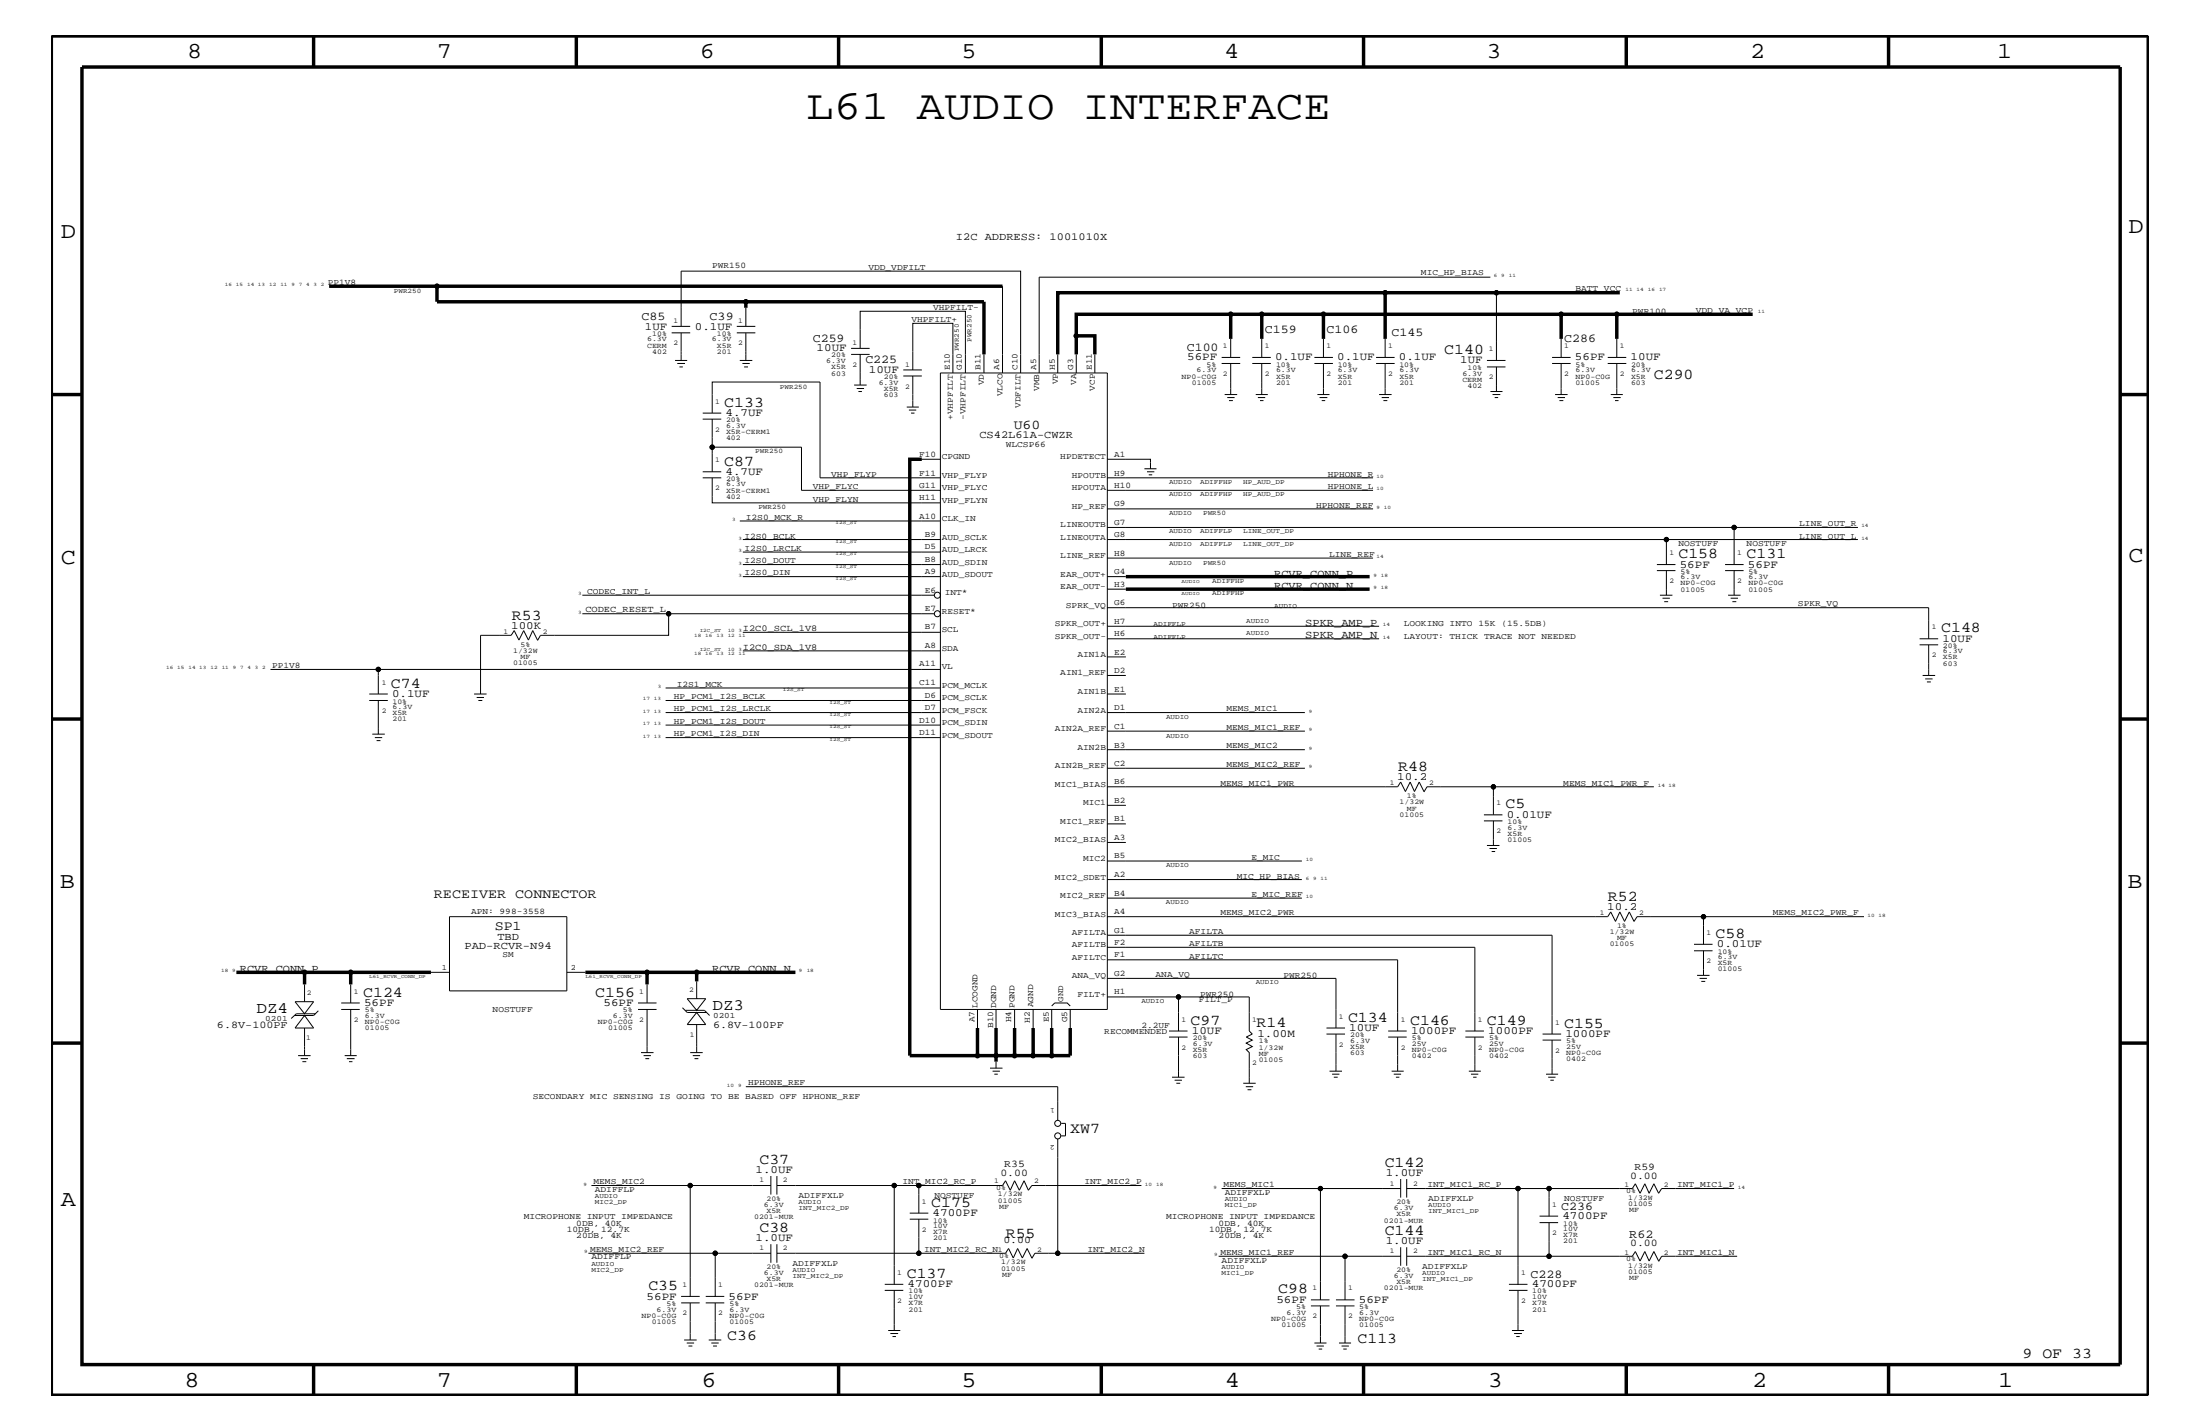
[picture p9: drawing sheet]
<svg xmlns="http://www.w3.org/2000/svg" width="432mm" height="279mm" viewBox="0 0 432 279" stroke-linecap="round" stroke-linejoin="round" font-family="sans-serif">
<g fill="none" stroke="#000" stroke-width=".2">
<path d="M196.8 56.2v17M292.5 54.4h-88.5v18.8M293.7 57.4v13.3M131.8 65.3h3.7M131.8 64h3.7M132.5 70.7h2.4M132.9 71.3h1.6M133.4 72h.6M133.7 64v-10.8h66.6v20M133.7 65.3v5.4M144.6 65.3h3.7M144.6 64h3.7"/>
<path d="M145.2 70.7h2.5M145.7 71.3h1.5M146.1 72h.7M146.4 60.4v3.6M146.4 65.3v5.4M167 69.5h3.7M167 68.4h3.7M167.6 75.6h2.5M168.1 76.2h1.5M168.5 76.8h.7M168.8 68.4v-7.3h20.7v12.1M168.8 69.5v6.1"/>
<path d="M177.3 73.8h3.6M177.3 72.6h3.6M178 79.9h2.3M179.2 72.6v-9.2h7.8v9.8M179.2 73.8v6.1M184.6 73.2h32.7v124.9h-32.7zM193.1 69.5v3.7M207.6 69.5v3.7M211.2 69.5v3.7M214.9 69.5v3.7M239.8 71.3h3.6M239.8 70.1h3.6"/>
<path d="M240.4 77.4h2.4M240.9 78h1.4M241.2 78.6h.8M241.6 66.5v3.6M241.6 71.3v6.1M245.8 71.3h3.6M245.8 70.1h3.6M246.5 77.4h2.3M246.9 78h1.4M247.3 78.6h.7M247.7 66.5v3.6M247.7 71.3v6.1"/>
<path d="M258 71.3h3.6M258 70.1h3.6M258.6 77.4h2.3M259 78h1.5M259.4 78.6h.7M259.8 66.5v3.6M259.8 71.3v6.1M270.1 71.3h3.6M270.1 70.1h3.6M270.7 77.4h2.4M271.2 78h1.4M271.5 78.6h.8"/>
<path d="M271.9 66.5v3.6M271.9 71.3v6.1M291.8 72h3.7M291.8 70.7h3.7M292.5 76.8h2.4M292.9 77.4h1.6M293.4 78h.6M293.7 72v4.8M304.6 71.3h3.7M304.6 70.1h3.7M305.2 77.4h2.5M305.7 78h1.5"/>
<path d="M306.1 78.6h.7M306.4 66.5v3.6M306.4 71.3v6.1M315.6 71.3h3.6M315.6 70.1h3.6M316.1 77.4h2.4M316.7 78h1.4M317 78.6h.7M317.3 66.5v3.6M317.3 71.3v6.1M137.9 93.8h3.7M137.9 92.6h3.7"/>
<path d="M137.9 82.2h3.7M137.9 81.1h3.7M139.8 93.8v4.9h44.8M139.8 81.1v-6.1h21.2v18.8h23.6M139.8 87.7h17.5v8.5h27.3M139.8 82.2v10.4M178.4 80.5h1.4M178.8 81.1h.7M180.9 90.1h3.7M217.3 90.1h8.5v1.9M217.3 96.2h52.2M217.3 93.8h52.2"/>
<path d="M217.3 99.9h52.2M224.6 92h2.4M225.1 92.6h1.5M225.5 93.2h.6M114.3 116.8h69.1M145.2 102.2h39.4M145.8 105.9h38.8M145.8 108.3h38.8M145.8 110.8h38.8M145.8 113.1h38.8M217.3 119.2h161.2v6.1M217.3 105.9h147.4"/>
<path d="M217.3 113.1h3.7M217.3 103.5h147.4M217.3 109.5h52.2M217.3 115.6h3.7M325.2 110.8h3.6M325.2 112h3.6M325.8 116.8h2.5M326.3 117.4h1.4M326.6 118.1h.8M327.1 105.9v4.9M327.1 112v4.8M338.6 110.8h3.6"/>
<path d="M338.6 112h3.6M339.2 116.8h2.4M339.7 117.4h1.4M340 118.1h.8M340.4 103.5v7.3M340.4 112v4.8M53.1 131.3h131.5M72.5 137.4h3.6M72.5 136.2h3.6M74.3 131.3v4.9M74.3 137.4v6.6M93 136.2h2.5"/>
<path d="M93.6 136.8h1.4M93.9 137.4h.8M105.5 125.6l-.9-1.9-.9 1.9-.9-1.9-.9 1.9-1-1.9-.6 1h-6v11.5M114.3 120.4h16.9M130.6 137.4h54M130.6 139.8h54M130.6 135h54M145.8 127.7h38.8M145.8 124.1h38.8M183.4 120.4h-52.2v4.3h-25.1l-.6 1M217.3 132.5h3.7M217.3 139.8h38.8"/>
<path d="M217.3 128.9h3.7M217.3 125.3h53.4M217.3 122.9h53.4M217.3 136.2h3.7M376.8 125.3h3.6M376.8 126.5h3.6M377.4 132.5h2.4M377.9 133.2h1.4M378.2 133.8h.8M378.5 126.5v6M73.1 144h2.4M73.6 144.7h1.4"/>
<path d="M73.9 145.3h.8M130.6 142.3h54M130.6 144.7h54M217.3 147.1h38.8M217.3 143.5h38.8M217.3 150.7h38.8M217.3 154.4h57l.6-1 .9 1.9 1-1.9 .8 1.9 1-1.9 .9 1.9M217.3 158h3.7M279.5 155.4l.6-1h13v5.5M291.3 159.9h3.6M293.1 154.4h31.5M88.2 179.9h23.1v14.5h-23.1z"/>
<path d="M217.3 161.7h3.7M217.3 165.3h3.7M217.3 168.9h38.2M217.3 176.2h38.2M217.3 172.6h38.2M217.3 179.9h98.3l.5-1 1 1.9 .8-1.9 1 1.9 .9-1.9 .9 1.9 .6-.9h44.5M291.3 161.1h3.6M291.8 165.9h2.5M292.4 166.5h1.4M292.8 167.1h.7M293.1 161.1v4.8M334.3 179.9v5.4"/>
<path d="M57.9 196.5h3.7l-1.8 2.4zM59.8 199.2l1.8 2.5h-3.7zM59.8 193.2v3.3M61.9 198.9h-3.7l-1 .9M62.5 198.3l-.9 .9h-3.8M67 198.1h3.6M67 196.8h3.6M68.8 193.2v3.6M68.8 198.1v9M84.6 190.8h3.6M111.3 190.8h3.6M125.2 198.1h3.7"/>
<path d="M125.2 196.8h3.7M127 193.2v3.6M127 198.1v8.4M133.9 197.7l1 1h3.8M134.5 198.2h3.8l1 1M134.9 195.9h3.6l-1.8 2.3zM136.7 198.7l1.8 2.3h-3.6zM136.7 192.6v3.3M191.9 198.1v3.6M195.5 198.1v3.6M199.1 198.1v3.6M202.8 198.1v3.6"/>
<path d="M206.4 197.4l.6-.6h2.5l.6 .6M206.4 198.1v3.6M210.1 198.1v3.6M217.3 195.6h27.9v6.7l.6 .6-1.2 .6 1.2 .6-1.2 .6 1.2 .6-1.2 .6 .6 .6v6M217.3 192h44.9v9.7M217.3 188.3h57v14M217.3 183.5h87.3v19.4M217.3 185.9h72.2v16.4M231.3 195.6v6.7M332.5 186.5h3.6M332.5 185.3h3.6M333.1 191.4h2.4"/>
<path d="M333.6 192h1.4M333.9 192.6h.8M334.3 186.5v4.9M58.5 207.1h2.5M59 207.7h1.5M59.4 208.3h.7M59.8 201.7v5.4M67.6 207.1h2.4M68.1 207.7h1.5M68.5 208.3h.7M125.8 206.5h2.5M126.3 207.1h1.5"/>
<path d="M126.7 207.7h.7M135.5 206.5h2.4M136 207.1h1.4M136.3 207.7h.8M136.7 201v5.5M146.4 213.2h61.2v6.6M194.3 209.6h2.5M194.8 210.2h1.5M195.2 210.8h.6M195.5 208.3v1.3M229.4 203.5h3.7M229.4 202.3h3.7"/>
<path d="M230 211.4h2.5M230.5 211.9h1.5M230.9 212.5h.7M231.3 203.5v7.9M244 212.5h2.5M244.5 213.2h1.5M244.9 213.8h.7M260.4 201.7h3.6M260.4 202.9h3.6M260.9 210.2h2.5M261.5 210.8h1.4M261.8 211.4h.8"/>
<path d="M262.2 202.9v7.3M272.5 203.5h3.6M272.5 202.3h3.6M273.1 210.2h2.4M273.6 210.8h1.4M274 211.4h.7M274.3 203.5v6.7M287.6 203.5h3.7M287.6 202.3h3.7M288.3 210.2h2.4M288.7 210.8h1.5M289.1 211.4h.7"/>
<path d="M289.5 203.5v6.7M302.8 202.9h3.6M302.8 204.1h3.6M303.4 210.8h2.4M303.9 211.4h1.4M304.3 211.9h.7M304.6 204.1v6.7M116.1 232.6h35.2M135.5 232.6v21.8M151.3 230.7v3.7M152.5 232.6h23M152.5 230.7v3.7"/>
<path d="M178.6 239.2h3.6M178.6 238h3.6M180.3 232.6h-4.8v19.4M180.3 239.2v6.7h17.1l.6-.9 .9 1.8 .8-1.8 1 1.8 .9-1.8 .9 1.8M207.6 223.5v22.4h17M208.3 220.4h.8v2.5h-.8M224 232.6h-21.5l-.7 .9-.8-1.8-.9 1.8-1-1.8-.8 1.8-.9-1.8-.6 .9h-16.5v5.4M239.8 233.2h35.1M259.2 233.2v21.8M274.9 231.3v3.7M276.1 233.2h21.8M276.1 231.3v3.7"/>
<path d="M302.2 239.9h3.6M302.2 238.6h3.6M304 233.2h-6.1v18.8M304 239.9v6.6h16.4l.6-.9 .9 1.8 .9-1.8 .9 1.8 .9-1.8 .9 1.8M340.4 233.2h-14.3l-.6 .9-.9-1.8-.9 1.8-.9-1.8-.9 1.8-.9-1.8-.6 .9h-16.4v5.4M115.5 245.9h24.9M133.7 255.6h3.6M133.7 254.4h3.6M135.5 255.6v7.3M138.5 255.6h3.7M138.5 254.4h3.7M140.4 255.6v7.3"/>
<path d="M151.3 245.9h-10.9v8.5M151.3 244.1v3.7M152.5 245.9h27.8M152.5 244.1v3.7M173.7 253.2h3.6M173.7 252h3.6M175.5 253.2v7.9M207.6 245.9h-4.5l-.6 1M239.2 246.5h24.8M257.3 256.2h3.6M257.3 255h3.6M259.2 256.2v7.3"/>
<path d="M262.2 256.2h3.7M262.2 255h3.7M264 256.2v7.3M274.9 246.5h-10.9v8.5M274.9 244.7v3.7M276.1 246.5h27.9M276.1 244.7v3.7M296.2 253.2h3.6M296.2 252h3.6M297.9 253.2v7.9M341 246.5h-14.9l-.6 1M134.3 262.9h2.4"/>
<path d="M134.8 263.5h1.4M135.1 264.1h.8M139.1 262.9h2.5M139.6 263.5h1.5M140 264.1h.7M174.3 261.1h2.4M174.8 261.6h1.5M175.2 262.2h.7M258 263.5h2.4M258.4 264.1h1.4M258.8 264.7h.7M262.8 263.5h2.4"/>
<path d="M263.3 264.1h1.5M263.7 264.7h.6M296.8 261.1h2.3M297.2 261.6h1.5M297.6 262.2h.7"/>
<circle cx="85.8" cy="56.2" r=".42"/>
<circle cx="146.4" cy="59.2" r=".42"/>
<circle cx="271.9" cy="57.4" r=".42"/>
<circle cx="293.7" cy="57.4" r=".42"/>
<circle cx="211.2" cy="65.9" r=".42"/>
<circle cx="241.6" cy="61.7" r=".42"/>
<circle cx="247.6" cy="61.7" r=".42"/>
<circle cx="259.8" cy="61.7" r=".42"/>
<circle cx="306.4" cy="61.7" r=".42"/>
<circle cx="317.3" cy="61.7" r=".42"/>
<circle cx="139.8" cy="87.7" r=".42"/>
<circle cx="184" cy="116.8" r=".59"/>
<circle cx="327.1" cy="105.9" r=".42"/>
<circle cx="340.4" cy="103.5" r=".42"/>
<circle cx="74.3" cy="131.3" r=".42"/>
<circle cx="131.2" cy="120.4" r=".42"/>
<circle cx="184" cy="120.4" r=".59"/>
<circle cx="293.1" cy="154.4" r=".42"/>
<circle cx="334.3" cy="179.9" r=".42"/>
<circle cx="59.8" cy="190.8" r=".42"/>
<circle cx="68.8" cy="190.8" r=".42"/>
<circle cx="127" cy="190.8" r=".42"/>
<circle cx="136.7" cy="190.8" r=".42"/>
<circle cx="231.3" cy="195.6" r=".42"/>
<circle cx="191.9" cy="207.1" r=".42"/>
<circle cx="195.5" cy="207.1" r=".42"/>
<circle cx="199.1" cy="207.1" r=".42"/>
<circle cx="202.8" cy="207.1" r=".42"/>
<circle cx="206.4" cy="207.1" r=".42"/>
<circle cx="135.5" cy="232.6" r=".42"/>
<circle cx="175.5" cy="232.6" r=".42"/>
<circle cx="180.3" cy="232.6" r=".42"/>
<circle cx="207.6" cy="220.4" r=".59"/>
<circle cx="207.6" cy="222.9" r=".59"/>
<circle cx="259.2" cy="233.2" r=".42"/>
<circle cx="297.9" cy="233.2" r=".42"/>
<circle cx="304" cy="233.2" r=".42"/>
<circle cx="140.4" cy="245.9" r=".42"/>
<circle cx="180.3" cy="245.9" r=".42"/>
<circle cx="207.6" cy="245.9" r=".42"/>
<circle cx="264" cy="246.5" r=".42"/>
<circle cx="304" cy="246.5" r=".42"/>
</g>
<g fill="none" stroke="#000" stroke-width=".68" stroke-linecap="butt">
<path d="M10.1 7.1h411.5v266.7h-411.5zM16.1 13.2h400v254.5h-400zM61.6 7.1v6.1M113.1 7.1v6.1M164.6 7.1v6.1M216.2 7.1v6.1M267.6 7.1v6.1M319.2 7.1v6.1M370.7 7.1v6.1M64.6 56.2h21.2v3h60.6M85.8 56.2h111M271.9 57.4h46"/>
<path d="M10.1 77.4h6M146.4 60.4v-1.2h46.7v10.3M211.2 69.5v-3.6h3.7v3.6M241.6 61.7h-30.4v4.2M247.7 61.7h-6.1v4.8M247.7 61.7h12.1M247.7 61.7v4.8M271.9 66.5v-9.1h-64.3v12.1M306.4 61.7h-46.6v4.8M317.3 61.7h-10.9v4.8M317.3 61.7h26.7M317.3 61.7v4.8"/>
<path d="M416.1 77.4h5.5M180.9 90.1h-2.3v117h13.3v-5.4M221 113.1h47.8M221 115.6h47.8M10.1 141.1h6M416.1 141.1h5.5M46.4 190.8h13.4v2.4M59.8 190.8h9M84.6 190.8h-15.8v2.4M114.9 190.8h12.1M136.7 190.8h-9.7v2.4M156.1 190.8h-19.4v1.8"/>
<path d="M10.1 204.7h6M191.9 207.1h3.6v1.2M195.5 201.7v5.4h3.6M199.1 201.7v5.4h3.7M202.8 201.7v5.4h3.6M206.4 201.7v5.4M210.1 201.7v5.4h-3.7M416.1 204.7h5.5M61.6 267.7v6.1M113.1 267.7v6.1M164.6 267.7v6.1M216.2 268v5.8"/>
<path d="M267.6 267.7v6.1M319.2 267.7v6.1M370.7 267.7v6.1"/>
</g>
<g fill="#000">
<circle cx="85.8" cy="56.2" r=".42"/>
<circle cx="146.4" cy="59.2" r=".42"/>
<circle cx="271.9" cy="57.4" r=".42"/>
<circle cx="293.7" cy="57.4" r=".42"/>
<circle cx="211.2" cy="65.9" r=".42"/>
<circle cx="241.6" cy="61.7" r=".42"/>
<circle cx="247.6" cy="61.7" r=".42"/>
<circle cx="259.8" cy="61.7" r=".42"/>
<circle cx="306.4" cy="61.7" r=".42"/>
<circle cx="317.3" cy="61.7" r=".42"/>
<circle cx="139.8" cy="87.7" r=".42"/>
<circle cx="327.1" cy="105.9" r=".42"/>
<circle cx="340.4" cy="103.5" r=".42"/>
<circle cx="74.3" cy="131.3" r=".42"/>
<circle cx="131.2" cy="120.4" r=".42"/>
<circle cx="293.1" cy="154.4" r=".42"/>
<circle cx="334.3" cy="179.9" r=".42"/>
<circle cx="59.8" cy="190.8" r=".42"/>
<circle cx="68.8" cy="190.8" r=".42"/>
<circle cx="127" cy="190.8" r=".42"/>
<circle cx="136.7" cy="190.8" r=".42"/>
<circle cx="231.3" cy="195.6" r=".42"/>
<circle cx="191.9" cy="207.1" r=".42"/>
<circle cx="195.5" cy="207.1" r=".42"/>
<circle cx="199.1" cy="207.1" r=".42"/>
<circle cx="202.8" cy="207.1" r=".42"/>
<circle cx="206.4" cy="207.1" r=".42"/>
<circle cx="135.5" cy="232.6" r=".42"/>
<circle cx="175.5" cy="232.6" r=".42"/>
<circle cx="180.3" cy="232.6" r=".42"/>
<circle cx="259.2" cy="233.2" r=".42"/>
<circle cx="297.9" cy="233.2" r=".42"/>
<circle cx="304" cy="233.2" r=".42"/>
<circle cx="140.4" cy="245.9" r=".42"/>
<circle cx="180.3" cy="245.9" r=".42"/>
<circle cx="207.6" cy="245.9" r=".42"/>
<circle cx="264" cy="246.5" r=".42"/>
<circle cx="304" cy="246.5" r=".42"/>
</g>
<text font-size="8.2" x="158.2" y="23.4">L61 AUDIO INTERFACE</text>
<g font-size="4.5">
<text x="36.7" y="11.5">8</text>
<text x="85.8" y="11.5">7</text>
<text x="137.3" y="11.5">6</text>
<text x="188.7" y="11.5">5</text>
<text x="240.3" y="11.5">4</text>
<text x="291.8" y="11.5">3</text>
<text x="343.5" y="11.5">2</text>
<text x="392" y="11.5">1</text>
<text x="11.9" y="46.8">D</text>
<text x="417.7" y="45.7">D</text>
<text x="11.9" y="110.6">C</text>
<text x="417.7" y="110.3">C</text>
<text x="11.8" y="174.3">B</text>
<text x="417.6" y="174.2">B</text>
<text x="11.9" y="236.7">A</text>
<text x="36.2" y="272.1">8</text>
<text x="85.8" y="272.1">7</text>
<text x="137.7" y="272.1">6</text>
<text x="188.7" y="272.1">5</text>
<text x="240.4" y="272.1">4</text>
<text x="292" y="272.1">3</text>
<text x="343.9" y="272.1">2</text>
<text x="392.2" y="272.1">1</text>
</g>
<g font-size="3.1">
<text x="50.4" y="198.7">DZ4</text>
<text x="139.9" y="198.1">DZ3</text>
</g>
<g font-size="3">
<text x="283.5" y="69.5">C140</text>
<text x="324.6" y="74.4">C290</text>
<text x="142.2" y="79.9">C133</text>
<text x="142.2" y="91.4">C87</text>
<text x="329.4" y="109.5">C158</text>
<text x="342.8" y="109.5">C131</text>
<text x="100.5" y="121.7">R53</text>
<text x="381" y="124.1">C148</text>
<text x="76.7" y="135">C74</text>
<text x="274.4" y="151.3">R48</text>
<text x="295.5" y="158.6">C5</text>
<text x="315.6" y="176.8">R52</text>
<text x="336.7" y="184.1">C58</text>
<text x="71.3" y="195.6">C124</text>
<text x="116.8" y="195.6">C156</text>
<text x="233.7" y="201">C97</text>
<text x="246.6" y="201.5">R14</text>
<text x="264.6" y="200.4">C134</text>
<text x="276.8" y="201">C146</text>
<text x="291.8" y="201">C149</text>
<text x="307" y="201.7">C155</text>
<text x="210.1" y="222.4">XW7</text>
<text x="149.1" y="228.4">C37</text>
<text x="271.8" y="229">C142</text>
<text x="182.8" y="236.8">C175</text>
<text x="149.1" y="241.7">C38</text>
<text x="197.4" y="242.9">R55</text>
<text x="271.8" y="242.3">C144</text>
<text x="178" y="250.7">C137</text>
<text x="127.3" y="253.2">C35</text>
<text x="250.9" y="253.8">C98</text>
<text x="142.7" y="262.9">C36</text>
<text x="266.4" y="263.5">C113</text>
<text x="396.9" y="266.5">9 OF 33</text>
</g>
<g font-size="2.6">
<text x="199" y="84.1">U60</text>
<text x="85.2" y="176.2">RECEIVER CONNECTOR</text>
<text x="97.1" y="182.5">SP1</text>
</g>
<g font-size="2.4">
<text x="125.9" y="62.9">C85</text>
<text x="139.3" y="62.9">C39</text>
<text x="248.2" y="65.3">C159</text>
<text x="260.4" y="65.3">C106</text>
<text x="273.1" y="65.9">C145</text>
<text x="159.5" y="67.1">C259</text>
<text x="169.8" y="71.3">C225</text>
<text x="232.9" y="68.9">C100</text>
<text x="307" y="67.1">C286</text>
<text x="306.4" y="237.4">C236</text>
<text x="319.8" y="242.9">R62</text>
<text x="300.4" y="250.7">C228</text>
</g>
<g font-size="2.2">
<text x="126.6" y="64.7">1UF</text>
<text x="136.4" y="64.7">0.1UF</text>
<text x="160.3" y="68.9">10UF</text>
<text x="233" y="70.7">56PF</text>
<text x="250.3" y="70.7">0.1UF</text>
<text x="262.5" y="70.7">0.1UF</text>
<text x="274.6" y="70.7">0.1UF</text>
<text x="286.6" y="71.3">1UF</text>
<text x="309.1" y="70.7">56PF</text>
<text x="320" y="70.7">10UF</text>
<text x="170.5" y="73.2">10UF</text>
<text x="142.4" y="81.6">4.7UF</text>
<text x="142.4" y="93.2">4.7UF</text>
<text x="329.7" y="111.4">56PF</text>
<text x="343.1" y="111.4">56PF</text>
<text x="100.3" y="123.4">100K</text>
<text x="381.3" y="125.9">10UF</text>
<text x="77" y="136.8">0.1UF</text>
<text x="274.2" y="153">10.2</text>
<text x="295.7" y="160.5">0.01UF</text>
<text x="315.5" y="178.5">10.2</text>
<text x="337" y="185.9">0.01UF</text>
<text x="71.5" y="197.4">56PF</text>
<text x="118.4" y="197.4">56PF</text>
<text x="233.9" y="202.9">10UF</text>
<text x="246.8" y="203.4">1.00M</text>
<text x="264.8" y="202.3">10UF</text>
<text x="276.9" y="202.9">1000PF</text>
<text x="292.1" y="202.9">1000PF</text>
<text x="307.3" y="203.5">1000PF</text>
<text x="148.3" y="230.2">1.0UF</text>
<text x="272" y="230.7">1.0UF</text>
<text x="183" y="238.6">4700PF</text>
<text x="306.7" y="239.2">4700PF</text>
<text x="148.3" y="243.5">1.0UF</text>
<text x="272" y="244.1">1.0UF</text>
<text x="126.9" y="255">56PF</text>
<text x="143" y="255">56PF</text>
<text x="178.1" y="252.6">4700PF</text>
<text x="250.5" y="255.6">56PF</text>
<text x="266.7" y="255.6">56PF</text>
<text x="300.7" y="252.6">4700PF</text>
</g>
<g font-size="2.1">
<text x="187.6" y="47.1">I2C ADDRESS: 1001010X</text>
<text x="192.2" y="85.9">CS42L61A-CWZR</text>
<text x="250.1" y="113.1">RCVR_CONN_P</text>
<text x="250.1" y="115.5">RCVR_CONN_N</text>
<text x="256.2" y="122.8">SPKR_AMP_P</text>
<text x="256.2" y="125.3">SPKR_AMP_N</text>
<text x="97.6" y="184.4">TBD</text>
<text x="47.1" y="190.7">RCVR_CONN_P</text>
<text x="91.1" y="186.3">PAD-RCVR-N94</text>
<text x="139.8" y="190.7">RCVR_CONN_N</text>
</g>
<g font-size="2">
<text x="42.6" y="201.8">6.8V-100PF</text>
<text x="140" y="201.8">6.8V-100PF</text>
<text x="196.3" y="230.7">0.00</text>
<text x="197.1" y="229">R35</text>
<text x="320" y="231.3">0.00</text>
<text x="320.8" y="229.6">R59</text>
<text x="196.9" y="244">0.00</text>
<text x="320" y="244.5">0.00</text>
</g>
<g font-size="1.8">
<text x="114.9" y="120.2">CODEC_RESET_L</text>
<text x="145.8" y="123.8">I2C0_SCL_1V8</text>
<text x="145.8" y="127.5">I2C0_SDA_1V8</text>
</g>
<g font-size="1.7">
<text x="139.8" y="52.5">PWR150</text>
<text x="170.4" y="52.9">VDD_VDFILT</text>
<text x="278.9" y="54">MIC_HP_BIAS</text>
<text x="64.3" y="56">PP1V8</text>
<text x="309.2" y="57.2">BATT_VCC</text>
<text x="178.9" y="63.2">VHPFILT+</text>
<text x="183.1" y="60.8">VHPFILT-</text>
<text x="320.4" y="61.7">PWR100</text>
<text x="332.8" y="61.4">VDD_VA_VCP</text>
<text x="186.4" y="72.6" transform="rotate(-90 186.4 72.6)">E10</text>
<text x="188.8" y="72.6" transform="rotate(-90 188.8 72.6)">G10</text>
<text x="192.4" y="72.6" transform="rotate(-90 192.4 72.6)">B11</text>
<text x="193.1" y="75.6" transform="rotate(-90 193.1 75.6)">VD</text>
<text x="196.1" y="72.6" transform="rotate(-90 196.1 72.6)">A6</text>
<text x="196.8" y="77.8" transform="rotate(-90 196.8 77.8)">VLCO</text>
<text x="199.7" y="72.6" transform="rotate(-90 199.7 72.6)">C10</text>
<text x="203.4" y="72.6" transform="rotate(-90 203.4 72.6)">A5</text>
<text x="204" y="76.7" transform="rotate(-90 204 76.7)">VMB</text>
<text x="207" y="72.6" transform="rotate(-90 207 72.6)">H5</text>
<text x="207.6" y="75.4" transform="rotate(-90 207.6 75.4)">VP</text>
<text x="210.7" y="72.6" transform="rotate(-90 210.7 72.6)">G3</text>
<text x="211.2" y="75.6" transform="rotate(-90 211.2 75.6)">VA</text>
<text x="214.3" y="72.6" transform="rotate(-90 214.3 72.6)">E11</text>
<text x="214.9" y="76.7" transform="rotate(-90 214.9 76.7)">VCP</text>
<text x="187" y="82.4" transform="rotate(-90 187 82.4)">+VHPFILT</text>
<text x="189.5" y="82.4" transform="rotate(-90 189.5 82.4)">-VHPFILT</text>
<text x="200.3" y="80" transform="rotate(-90 200.3 80)">VDFILT</text>
<text x="180.4" y="89.7">F10</text>
<text x="197.4" y="87.7">WLCSP66</text>
<text x="218.7" y="89.7">A1</text>
<text x="159.5" y="96">VHP_FLYC</text>
<text x="163.2" y="93.5">VHP_FLYP</text>
<text x="180.4" y="95.7">G11</text>
<text x="180.4" y="93.3">F11</text>
<text x="184.8" y="93.8">VHP_FLYP</text>
<text x="184.8" y="90.1">CPGND</text>
<text x="208.1" y="90.1">HPDETECT</text>
<text x="210.4" y="93.8">HPOUTB</text>
<text x="218.7" y="95.7">H10</text>
<text x="218.7" y="93.3">H9</text>
<text x="260.6" y="96">HPHONE_L</text>
<text x="260.6" y="93.5">HPHONE_R</text>
<text x="159.5" y="98.4">VHP_FLYN</text>
<text x="180.4" y="101.8">A10</text>
<text x="180.4" y="98.2">H11</text>
<text x="184.8" y="98.7">VHP_FLYN</text>
<text x="184.8" y="96.2">VHP_FLYC</text>
<text x="210.4" y="96.2">HPOUTA</text>
<text x="210.4" y="99.9">HP_REF</text>
<text x="218.7" y="99.3">G9</text>
<text x="258.3" y="99.6">HPHONE_REF</text>
<text x="146.1" y="105.7">I2S0_BCLK</text>
<text x="146.4" y="102.1">I2S0_MCK_R</text>
<text x="181.5" y="107.8">D5</text>
<text x="181.5" y="105.4">B9</text>
<text x="184.8" y="105.9">AUD_SCLK</text>
<text x="184.8" y="102.2">CLK_IN</text>
<text x="208.1" y="103.5">LINEOUTB</text>
<text x="208.1" y="105.9">LINEOUTA</text>
<text x="218.7" y="105.4">G8</text>
<text x="218.7" y="103">G7</text>
<text x="329.4" y="107.1">NOSTUFF</text>
<text x="342.8" y="107.1">NOSTUFF</text>
<text x="353.1" y="103.2">LINE_OUT_R</text>
<text x="353.1" y="105.7">LINE_OUT_L</text>
<text x="146.1" y="112.9">I2S0_DIN</text>
<text x="146.1" y="108.1">I2S0_LRCLK</text>
<text x="146.1" y="110.5">I2S0_DOUT</text>
<text x="181.5" y="110.3">B8</text>
<text x="181.5" y="112.7">A9</text>
<text x="184.8" y="108.3">AUD_LRCK</text>
<text x="184.8" y="110.8">AUD_SDIN</text>
<text x="184.8" y="113.1">AUD_SDOUT</text>
<text x="208.1" y="109.5">LINE_REF</text>
<text x="208.1" y="113.1">EAR_OUT+</text>
<text x="218.7" y="112.7">G4</text>
<text x="218.7" y="109.1">H8</text>
<text x="260.9" y="109.3">LINE_REF</text>
<text x="115.2" y="116.5">CODEC_INT_L</text>
<text x="181.5" y="116.4">E6</text>
<text x="181.5" y="119.8">E7</text>
<text x="185.4" y="116.8">INT*</text>
<text x="208.1" y="115.6">EAR_OUT-</text>
<text x="209.2" y="119.2">SPRK_VQ</text>
<text x="218.7" y="115.1">H3</text>
<text x="218.7" y="118.7">G6</text>
<text x="230" y="119.2">PWR250</text>
<text x="352.9" y="119">SPKR_VQ</text>
<text x="181.5" y="123.5">B7</text>
<text x="184.8" y="120.4">RESET*</text>
<text x="184.8" y="124.1">SCL</text>
<text x="207" y="122.9">SPKR_OUT+</text>
<text x="207" y="125.3">SPKR_OUT-</text>
<text x="218.7" y="124.8">H6</text>
<text x="218.7" y="122.4">H7</text>
<text x="275.5" y="125.3">LAYOUT: THICK TRACE NOT NEEDED</text>
<text x="275.5" y="122.9">LOOKING INTO 15K (15.5DB)</text>
<text x="53.4" y="131.1">PP1V8</text>
<text x="180.4" y="130.8">A11</text>
<text x="181.5" y="127.1">A8</text>
<text x="184.8" y="127.7">SDA</text>
<text x="184.8" y="131.3">VL</text>
<text x="211.5" y="128.9">AIN1A</text>
<text x="218.7" y="128.5">E2</text>
<text x="132.2" y="137.2">HP_PCM1_I2S_BCLK</text>
<text x="132.8" y="134.7">I2S1_MCK</text>
<text x="180.4" y="134.5">C11</text>
<text x="181.5" y="136.9">D6</text>
<text x="184.8" y="135">PCM_MCLK</text>
<text x="184.8" y="137.4">PCM_SCLK</text>
<text x="208.1" y="132.5">AIN1_REF</text>
<text x="211.5" y="136.2">AIN1B</text>
<text x="218.7" y="132.1">D2</text>
<text x="218.7" y="135.7">E1</text>
<text x="132.2" y="142">HP_PCM1_I2S_DOUT</text>
<text x="132.2" y="139.6">HP_PCM1_I2S_LRCLK</text>
<text x="180.4" y="141.8">D10</text>
<text x="181.5" y="139.4">D7</text>
<text x="184.8" y="142.3">PCM_SDIN</text>
<text x="184.8" y="139.8">PCM_FSCK</text>
<text x="207" y="143.5">AIN2A_REF</text>
<text x="211.5" y="139.8">AIN2A</text>
<text x="218.7" y="139.4">D1</text>
<text x="218.7" y="143">C1</text>
<text x="240.7" y="139.6">MEMS_MIC1</text>
<text x="240.7" y="143.2">MEMS_MIC1_REF</text>
<text x="132.2" y="144.5">HP_PCM1_I2S_DIN</text>
<text x="180.4" y="144.2">D11</text>
<text x="184.8" y="144.7">PCM_SDOUT</text>
<text x="211.5" y="147.1">AIN2B</text>
<text x="218.7" y="146.7">B3</text>
<text x="240.7" y="146.8">MEMS_MIC2</text>
<text x="207" y="150.7">AIN2B_REF</text>
<text x="207" y="154.4">MIC1_BIAS</text>
<text x="218.7" y="150.2">C2</text>
<text x="218.7" y="153.9">B6</text>
<text x="239.5" y="154.1">MEMS_MIC1_PWR</text>
<text x="240.7" y="150.5">MEMS_MIC2_REF</text>
<text x="306.8" y="154.1">MEMS_MIC1_PWR_F</text>
<text x="208.1" y="161.7">MIC1_REF</text>
<text x="212.6" y="158">MIC1</text>
<text x="218.7" y="157.5">B2</text>
<text x="218.7" y="161.1">B1</text>
<text x="207" y="165.3">MIC2_BIAS</text>
<text x="218.7" y="164.8">A3</text>
<text x="207" y="172.6">MIC2_SDET</text>
<text x="212.6" y="168.9">MIC2</text>
<text x="218.7" y="168.4">B5</text>
<text x="218.7" y="172.1">A2</text>
<text x="242.7" y="172.4">MIC_HP_BIAS</text>
<text x="245.6" y="168.7">E_MIC</text>
<text x="92.5" y="179.3">APN: 998-3558</text>
<text x="207" y="179.9">MIC3_BIAS</text>
<text x="208.1" y="176.2">MIC2_REF</text>
<text x="218.7" y="175.7">B4</text>
<text x="218.7" y="179.4">A4</text>
<text x="239.5" y="179.6">MEMS_MIC2_PWR</text>
<text x="245.6" y="176">E_MIC_REF</text>
<text x="348" y="179.6">MEMS_MIC2_PWR_F</text>
<text x="210.4" y="183.5">AFILTA</text>
<text x="210.4" y="185.9">AFILTB</text>
<text x="218.7" y="183">G1</text>
<text x="218.7" y="185.4">F2</text>
<text x="233.4" y="183.2">AFILTA</text>
<text x="233.4" y="185.7">AFILTB</text>
<text x="98.6" y="187.8">SM</text>
<text x="210.4" y="188.3">AFILTC</text>
<text x="210.4" y="192">ANA_VQ</text>
<text x="218.7" y="187.8">F1</text>
<text x="218.7" y="191.5">G2</text>
<text x="226.8" y="191.7">ANA_VQ</text>
<text x="233.4" y="188.1">AFILTC</text>
<text x="251.9" y="192">PWR250</text>
<text x="191.9" y="197.8" transform="rotate(-90 191.9 197.8)">LCOGND</text>
<text x="195.5" y="197.8" transform="rotate(-90 195.5 197.8)">DGND</text>
<text x="199.1" y="197.8" transform="rotate(-90 199.1 197.8)">PGND</text>
<text x="202.8" y="197.6" transform="rotate(-90 202.8 197.6)">AGND</text>
<text x="211.5" y="195.6">FILT+</text>
<text x="218.7" y="195.1">H1</text>
<text x="235.3" y="196.5">FILT_P</text>
<text x="235.5" y="195.6">PWR250</text>
<text x="96.7" y="198.7">NOSTUFF</text>
<text x="191.3" y="200.6" transform="rotate(-90 191.3 200.6)">A7</text>
<text x="194.9" y="201.7" transform="rotate(-90 194.9 201.7)">B10</text>
<text x="198.5" y="200.6" transform="rotate(-90 198.5 200.6)">H4</text>
<text x="202.1" y="200.7" transform="rotate(-90 202.1 200.7)">H2</text>
<text x="205.8" y="200.6" transform="rotate(-90 205.8 200.6)">E5</text>
<text x="209.5" y="200.6" transform="rotate(-90 209.5 200.6)">G5</text>
<text x="216.7" y="202.9">RECOMMENDED</text>
<text x="224" y="201.7">2.2UF</text>
<text x="104.6" y="215.6">SECONDARY MIC SENSING IS GOING TO BE BASED OFF HPHONE_REF</text>
<text x="146.8" y="213">HPHONE_REF</text>
<text x="116.5" y="232.4">MEMS_MIC2</text>
<text x="116.8" y="233.8">ADIFFLP</text>
<text x="177.1" y="232.4">INT_MIC2_RC_P</text>
<text x="212.9" y="232.4">INT_MIC2_P</text>
<text x="240.1" y="232.9">MEMS_MIC1</text>
<text x="280.2" y="232.9">INT_MIC1_RC_P</text>
<text x="329.2" y="232.9">INT_MIC1_P</text>
<text x="102.8" y="239.2">MICROPHONE INPUT IMPEDANCE</text>
<text x="156.7" y="235">ADIFFXLP</text>
<text x="183.4" y="235">NOSTUFF</text>
<text x="228.9" y="239.2">MICROPHONE INPUT IMPEDANCE</text>
<text x="240.4" y="234.4">ADIFFXLP</text>
<text x="280.3" y="235.6">ADIFFXLP</text>
<text x="307" y="235.6">NOSTUFF</text>
<text x="111.3" y="241.7">10DB, 12.7K</text>
<text x="113.1" y="242.9">20DB, 4K</text>
<text x="113.1" y="240.5">0DB, 40K</text>
<text x="115.8" y="245.6">MEMS_MIC2_REF</text>
<text x="181.4" y="245.6">INT_MIC2_RC_N</text>
<text x="213.4" y="245.6">INT_MIC2_N</text>
<text x="237.3" y="241.7">10DB, 12.7K</text>
<text x="239.2" y="240.5">0DB, 40K</text>
<text x="239.2" y="242.9">20DB, 4K</text>
<text x="116.1" y="247.1">ADIFFLP</text>
<text x="155.5" y="248.4">ADIFFXLP</text>
<text x="239.5" y="246.2">MEMS_MIC1_REF</text>
<text x="239.8" y="247.8">ADIFFXLP</text>
<text x="279.1" y="248.9">ADIFFXLP</text>
<text x="280.2" y="246.2">INT_MIC1_RC_N</text>
<text x="329.2" y="246.2">INT_MIC1_N</text>
</g>
<g font-size="1.6">
<text x="86.7" y="190.3">1</text>
<text x="112" y="190.3">2</text>
<text x="208.7" y="196.5" transform="rotate(-90 208.7 196.5)">GND</text>
<text x="52.1" y="200.3">0201</text>
<text x="140" y="199.8">0201</text>
</g>
<g font-size="1.4">
<text x="77.3" y="57.4">PWR250</text>
<text x="128" y="65.9">10%</text>
<text x="132.2" y="63.4">1</text>
<text x="140.7" y="65.9">10%</text>
<text x="144.9" y="63.4">1</text>
<text x="127" y="67">6.3V</text>
<text x="127" y="68.2">CERM</text>
<text x="128" y="69.4">402</text>
<text x="132.2" y="67.7">2</text>
<text x="139.7" y="67">6.3V</text>
<text x="140.7" y="69.4">201</text>
<text x="140.7" y="68.2">X5R</text>
<text x="144.9" y="67.7">2</text>
<text x="162.1" y="71.2">6.3V</text>
<text x="163.2" y="70.1">20%</text>
<text x="167.3" y="67.7">1</text>
<text x="167.3" y="72">2</text>
<text x="177.6" y="72">1</text>
<text x="188.2" y="68.9" transform="rotate(-90 188.2 68.9)">PWR250</text>
<text x="190.7" y="67.1" transform="rotate(-90 190.7 67.1)">PWR250</text>
<text x="236.8" y="72">5%</text>
<text x="240" y="68.4">1</text>
<text x="248.2" y="68.4">1</text>
<text x="250.4" y="72">10%</text>
<text x="260.3" y="68.4">1</text>
<text x="262.6" y="72">10%</text>
<text x="272.5" y="68.4">1</text>
<text x="274.7" y="72">10%</text>
<text x="292.2" y="68.9">1</text>
<text x="307" y="68.4">1</text>
<text x="309.2" y="72">5%</text>
<text x="317.9" y="68.4">1</text>
<text x="320.1" y="72">20%</text>
<text x="153.1" y="76.2">PWR250</text>
<text x="163.2" y="72.4">X5R</text>
<text x="163.2" y="73.7">603</text>
<text x="172.5" y="75.5">6.3V</text>
<text x="173.5" y="74.4">20%</text>
<text x="173.5" y="77.9">603</text>
<text x="173.5" y="76.7">X5R</text>
<text x="177.6" y="76.2">2</text>
<text x="231.9" y="74.3">NP0-C0G</text>
<text x="233.9" y="75.5">01005</text>
<text x="234.9" y="73">6.3V</text>
<text x="240" y="73.8">2</text>
<text x="248.2" y="73.8">2</text>
<text x="250.4" y="75.5">201</text>
<text x="250.4" y="74.3">X5R</text>
<text x="250.4" y="73">6.3V</text>
<text x="260.3" y="73.8">2</text>
<text x="262.6" y="73">6.3V</text>
<text x="262.6" y="74.3">X5R</text>
<text x="262.6" y="75.5">201</text>
<text x="272.5" y="73.8">2</text>
<text x="274.7" y="74.3">X5R</text>
<text x="274.7" y="75.5">201</text>
<text x="274.7" y="73">6.3V</text>
<text x="287" y="74.9">CERM</text>
<text x="287" y="73.7">6.3V</text>
<text x="288" y="76.1">402</text>
<text x="288" y="72.6">10%</text>
<text x="292.2" y="74.4">2</text>
<text x="307" y="73.8">2</text>
<text x="309.2" y="74.3">NP0-C0G</text>
<text x="309.2" y="75.5">01005</text>
<text x="309.2" y="73">6.3V</text>
<text x="317.9" y="73.8">2</text>
<text x="320.1" y="74.3">X5R</text>
<text x="320.1" y="75.5">603</text>
<text x="320.1" y="73">6.3V</text>
<text x="140.4" y="79.2">1</text>
<text x="142.5" y="82.8">20%</text>
<text x="142.5" y="83.9">6.3V</text>
<text x="140.4" y="84.7">2</text>
<text x="142.5" y="86.4">402</text>
<text x="142.5" y="85.2">X5R-CERM1</text>
<text x="148.3" y="88.9">PWR250</text>
<text x="140.4" y="90.7">1</text>
<text x="142.5" y="94.3">20%</text>
<text x="142.5" y="95.4">6.3V</text>
<text x="229.4" y="95">AUDIO</text>
<text x="235.5" y="95">ADIFFHP</text>
<text x="244" y="95">HP_AUD_DP</text>
<text x="140.4" y="96.2">2</text>
<text x="142.5" y="97.9">402</text>
<text x="142.5" y="96.7">X5R-CERM1</text>
<text x="148.8" y="99.9">PWR250</text>
<text x="229.4" y="97.4">AUDIO</text>
<text x="229.4" y="101">AUDIO</text>
<text x="235.5" y="97.4">ADIFFHP</text>
<text x="236.1" y="101">PWR50</text>
<text x="244" y="97.4">HP_AUD_DP</text>
<text x="229.4" y="104.7">AUDIO</text>
<text x="229.4" y="107.1">AUDIO</text>
<text x="235.5" y="104.7">ADIFFLP</text>
<text x="235.5" y="107.1">ADIFFLP</text>
<text x="244" y="104.7">LINE_OUT_DP</text>
<text x="244" y="107.1">LINE_OUT_DP</text>
<text x="229.4" y="110.8">AUDIO</text>
<text x="236.1" y="110.8">PWR50</text>
<text x="327.7" y="108.9">1</text>
<text x="329.9" y="112.6">5%</text>
<text x="329.9" y="113.7">6.3V</text>
<text x="341" y="108.9">1</text>
<text x="343.2" y="113.7">6.3V</text>
<text x="343.2" y="112.6">5%</text>
<text x="237.9" y="114.4">ADIFFHP</text>
<text x="237.9" y="116.8">ADIFFHP</text>
<text x="250.1" y="119.2">AUDIO</text>
<text x="327.7" y="114.4">2</text>
<text x="329.9" y="114.8">NP0-C0G</text>
<text x="329.9" y="116.1">01005</text>
<text x="341" y="114.4">2</text>
<text x="343.2" y="116.1">01005</text>
<text x="343.2" y="114.8">NP0-C0G</text>
<text x="98.8" y="124.3">1</text>
<text x="106.5" y="124.3">2</text>
<text x="226.4" y="122.9">ADIFFLP</text>
<text x="226.4" y="125.3">ADIFFLP</text>
<text x="244.6" y="124.7">AUDIO</text>
<text x="244.6" y="122.3">AUDIO</text>
<text x="379.1" y="123.5">1</text>
<text x="100.7" y="130.5">01005</text>
<text x="100.7" y="128">1/32W</text>
<text x="102.2" y="126.9">5%</text>
<text x="102.2" y="129.3">MF</text>
<text x="379.1" y="128.9">2</text>
<text x="381.3" y="127.1">20%</text>
<text x="381.3" y="129.4">X5R</text>
<text x="381.3" y="130.7">603</text>
<text x="381.3" y="128.2">6.3V</text>
<text x="74.9" y="134.4">1</text>
<text x="74.9" y="139.8">2</text>
<text x="77" y="141.5">201</text>
<text x="77" y="140.3">X5R</text>
<text x="77" y="138">10%</text>
<text x="77" y="139.1">6.3V</text>
<text x="228.9" y="141.1">AUDIO</text>
<text x="228.9" y="144.7">AUDIO</text>
<text x="272.8" y="154">1</text>
<text x="280.5" y="154">2</text>
<text x="274.7" y="157.8">1/32W</text>
<text x="274.7" y="160.2">01005</text>
<text x="276.1" y="156.6">1%</text>
<text x="276.1" y="159">MF</text>
<text x="293.7" y="158">1</text>
<text x="295.9" y="161.7">10%</text>
<text x="293.7" y="163.5">2</text>
<text x="295.9" y="165.2">01005</text>
<text x="295.9" y="163.9">X5R</text>
<text x="295.9" y="162.8">6.3V</text>
<text x="228.9" y="170.1">AUDIO</text>
<text x="228.9" y="177.4">AUDIO</text>
<text x="314" y="179.5">1</text>
<text x="321.7" y="179.5">2</text>
<text x="315.9" y="183.2">1/32W</text>
<text x="315.9" y="185.7">01005</text>
<text x="317.4" y="184.4">MF</text>
<text x="317.4" y="182.1">1%</text>
<text x="334.9" y="183.5">1</text>
<text x="334.9" y="188.9">2</text>
<text x="337.1" y="190.6">01005</text>
<text x="337.1" y="189.4">X5R</text>
<text x="337.1" y="187.1">10%</text>
<text x="337.1" y="188.2">6.3V</text>
<text x="60.2" y="195.3">2</text>
<text x="69.4" y="195">1</text>
<text x="125.5" y="195">1</text>
<text x="135.3" y="194.7">2</text>
<text x="224" y="196.8">AUDIO</text>
<text x="246.5" y="193.2">AUDIO</text>
<text x="69.4" y="200.4">2</text>
<text x="71.6" y="198.7">5%</text>
<text x="71.6" y="199.8">6.3V</text>
<text x="71.6" y="202.1">01005</text>
<text x="71.6" y="200.9">NP0-C0G</text>
<text x="117.3" y="200.9">NP0-C0G</text>
<text x="119.4" y="202.1">01005</text>
<text x="120.3" y="199.8">6.3V</text>
<text x="122.3" y="198.7">5%</text>
<text x="125.5" y="200.4">2</text>
<text x="135.4" y="203.5">1</text>
<text x="231.9" y="200.4">1</text>
<text x="245.8" y="200.4">1</text>
<text x="262.8" y="199.8">1</text>
<text x="265" y="203.5">20%</text>
<text x="274.9" y="200.4">1</text>
<text x="290.1" y="200.4">1</text>
<text x="305.2" y="201">1</text>
<text x="60.1" y="204.1">1</text>
<text x="231.9" y="205.9">2</text>
<text x="234.1" y="206.4">X5R</text>
<text x="234.1" y="204.1">20%</text>
<text x="234.1" y="205.2">6.3V</text>
<text x="234.1" y="207.6">603</text>
<text x="245.8" y="208.9">2</text>
<text x="247.1" y="207.1">MF</text>
<text x="247.1" y="204.7">1%</text>
<text x="247.1" y="208.3">01005</text>
<text x="247.1" y="205.9">1/32W</text>
<text x="262.8" y="205.3">2</text>
<text x="265" y="207">603</text>
<text x="265" y="204.6">6.3V</text>
<text x="265" y="205.8">X5R</text>
<text x="274.9" y="205.9">2</text>
<text x="277.1" y="206.4">NP0-C0G</text>
<text x="277.1" y="205.2">25V</text>
<text x="277.1" y="204.1">5%</text>
<text x="277.1" y="207.6">0402</text>
<text x="290.1" y="205.9">2</text>
<text x="292.3" y="205.2">25V</text>
<text x="292.3" y="206.4">NP0-C0G</text>
<text x="292.3" y="204.1">5%</text>
<text x="292.3" y="207.6">0402</text>
<text x="305.2" y="206.5">2</text>
<text x="307.4" y="207">NP0-C0G</text>
<text x="307.4" y="204.7">5%</text>
<text x="307.4" y="208.2">0402</text>
<text x="307.4" y="205.8">25V</text>
<text x="207" y="217.5" transform="rotate(-180 207 217.5)">1</text>
<text x="207" y="224.7" transform="rotate(-180 207 224.7)">2</text>
<text x="149.1" y="232">1</text>
<text x="153.7" y="232">2</text>
<text x="195.2" y="232.2">1</text>
<text x="195.5" y="233.5">0%</text>
<text x="202.9" y="232.2">2</text>
<text x="272.8" y="232.6">1</text>
<text x="277.4" y="232.6">2</text>
<text x="318.9" y="232.9">1</text>
<text x="326.6" y="232.9">2</text>
<text x="116.8" y="236.2">MIC2_DP</text>
<text x="116.8" y="235">AUDIO</text>
<text x="148" y="239.2">0201-MUR</text>
<text x="149.9" y="236.8">6.3V</text>
<text x="150.5" y="235.6">20%</text>
<text x="150.5" y="238">X5R</text>
<text x="156.7" y="237.4">INT_MIC2_DP</text>
<text x="156.7" y="236.2">AUDIO</text>
<text x="180.9" y="236.2">1</text>
<text x="183.1" y="239.9">10%</text>
<text x="195.9" y="234.7">1/32W</text>
<text x="195.9" y="236">01005</text>
<text x="196.1" y="237.2">MF</text>
<text x="240.4" y="236.8">MIC1_DP</text>
<text x="240.4" y="235.6">AUDIO</text>
<text x="271.6" y="239.9">0201-MUR</text>
<text x="273.6" y="237.4">6.3V</text>
<text x="274.1" y="238.6">X5R</text>
<text x="274.1" y="236.2">20%</text>
<text x="280.3" y="238">INT_MIC1_DP</text>
<text x="280.3" y="236.8">AUDIO</text>
<text x="304.6" y="236.8">1</text>
<text x="319.2" y="234.1">0%</text>
<text x="319.6" y="236.6">01005</text>
<text x="319.6" y="235.4">1/32W</text>
<text x="319.7" y="237.8">MF</text>
<text x="149.1" y="245.3">1</text>
<text x="153.7" y="245.3">2</text>
<text x="180.9" y="241.7">2</text>
<text x="183.1" y="242.2">X7R</text>
<text x="183.1" y="240.9">10V</text>
<text x="183.1" y="243.4">201</text>
<text x="195.8" y="245.6">1</text>
<text x="203.5" y="245.6">2</text>
<text x="272.8" y="245.9">1</text>
<text x="277.4" y="245.9">2</text>
<text x="304.6" y="242.3">2</text>
<text x="306.8" y="240.5">10%</text>
<text x="306.8" y="242.8">X7R</text>
<text x="306.8" y="241.6">10V</text>
<text x="306.8" y="244">201</text>
<text x="116.1" y="249.5">MIC2_DP</text>
<text x="116.1" y="248.4">AUDIO</text>
<text x="149.9" y="250.1">6.3V</text>
<text x="150.5" y="248.9">20%</text>
<text x="150.5" y="251.4">X5R</text>
<text x="155.5" y="250.7">INT_MIC2_DP</text>
<text x="155.5" y="249.5">AUDIO</text>
<text x="176.1" y="250.1">1</text>
<text x="196.1" y="246.9">0%</text>
<text x="196.5" y="248.1">1/32W</text>
<text x="196.5" y="249.3">01005</text>
<text x="196.7" y="250.6">MF</text>
<text x="239.8" y="248.9">AUDIO</text>
<text x="239.8" y="250.1">MIC1_DP</text>
<text x="273.6" y="250.7">6.3V</text>
<text x="274.1" y="249.5">20%</text>
<text x="274.1" y="252">X5R</text>
<text x="279.1" y="250.1">AUDIO</text>
<text x="279.1" y="251.4">INT_MIC1_DP</text>
<text x="298.5" y="250.1">1</text>
<text x="318.9" y="246.2">1</text>
<text x="319.2" y="247.5">0%</text>
<text x="319.6" y="248.7">1/32W</text>
<text x="319.6" y="249.9">01005</text>
<text x="319.7" y="251.1">MF</text>
<text x="326.6" y="246.2">2</text>
<text x="128.9" y="257.3">6.3V</text>
<text x="130.8" y="256.2">5%</text>
<text x="133.9" y="252.6">1</text>
<text x="141" y="252.6">1</text>
<text x="143.2" y="256.2">5%</text>
<text x="143.2" y="257.3">6.3V</text>
<text x="148" y="252.6">0201-MUR</text>
<text x="176.1" y="255.6">2</text>
<text x="178.3" y="254.9">10V</text>
<text x="178.3" y="257.3">201</text>
<text x="178.3" y="256.1">X7R</text>
<text x="178.3" y="253.8">10%</text>
<text x="252.5" y="257.9">6.3V</text>
<text x="254.4" y="256.8">5%</text>
<text x="257.6" y="253.2">1</text>
<text x="264.6" y="253.2">1</text>
<text x="266.8" y="256.8">5%</text>
<text x="266.8" y="257.9">6.3V</text>
<text x="271.6" y="253.2">0201-MUR</text>
<text x="298.5" y="255.6">2</text>
<text x="300.7" y="257.3">201</text>
<text x="300.7" y="253.8">10%</text>
<text x="300.7" y="256.1">X7R</text>
<text x="300.7" y="254.9">10V</text>
<text x="125.9" y="258.5">NP0-C0G</text>
<text x="127.9" y="259.7">01005</text>
<text x="133.9" y="258">2</text>
<text x="141" y="258">2</text>
<text x="143.2" y="259.7">01005</text>
<text x="143.2" y="258.5">NP0-C0G</text>
<text x="249.5" y="259.1">NP0-C0G</text>
<text x="251.5" y="260.4">01005</text>
<text x="257.6" y="258.7">2</text>
<text x="264.6" y="258.7">2</text>
<text x="266.8" y="259.1">NP0-C0G</text>
<text x="266.8" y="260.4">01005</text>
</g>
<g font-size="1">
<text x="44.1" y="56.2">16</text>
<text x="46.3" y="56.2">15</text>
<text x="48.5" y="56.2">14 13</text>
<text x="52.8" y="56.2">12</text>
<text x="55" y="56.2">11</text>
<text x="57.2" y="56.2">9</text>
<text x="58.7" y="56.2">7</text>
<text x="60.1" y="56.2">4</text>
<text x="61.6" y="56.2">3</text>
<text x="63" y="56.2">2</text>
<text x="293.2" y="54.4">6</text>
<text x="294.6" y="54.4">9</text>
<text x="296.2" y="54.4">11</text>
<text x="319" y="57.2">11</text>
<text x="321.2" y="57.2">14</text>
<text x="323.4" y="57.2">16</text>
<text x="325.6" y="57.2">17</text>
<text x="345" y="61.4">11</text>
<text x="270.2" y="93.8">10</text>
<text x="270.2" y="96.2">10</text>
<text x="270.2" y="99.9">9</text>
<text x="271.6" y="99.9">10</text>
<text x="143.7" y="102.2">3</text>
<text x="144.9" y="105.9">3</text>
<text x="164" y="102.9">I2S_ST</text>
<text x="164" y="106.5">I2S_ST</text>
<text x="365.3" y="105.9">14</text>
<text x="365.3" y="103.5">14</text>
<text x="144.9" y="108.3">3</text>
<text x="144.9" y="113.1">3</text>
<text x="144.9" y="110.8">3</text>
<text x="164" y="108.9">I2S_ST</text>
<text x="164" y="111.4">I2S_ST</text>
<text x="164" y="113.7">I2S_ST</text>
<text x="269.6" y="113.1">9</text>
<text x="270.2" y="109.5">14</text>
<text x="271" y="113.1">18</text>
<text x="113.5" y="116.8">3</text>
<text x="231.9" y="114.4">AUDIO</text>
<text x="231.9" y="116.8">AUDIO</text>
<text x="269.6" y="115.6">9</text>
<text x="271" y="115.6">18</text>
<text x="113.5" y="120.4">3</text>
<text x="136.2" y="125">18</text>
<text x="137.3" y="124.1">I2C_ST</text>
<text x="138.4" y="125">16</text>
<text x="140.6" y="125">13</text>
<text x="142.8" y="124.1">10 3</text>
<text x="142.8" y="125">12 11</text>
<text x="271.4" y="122.9">14</text>
<text x="271.4" y="125.3">14</text>
<text x="32.6" y="131.3">16</text>
<text x="34.8" y="131.3">15</text>
<text x="37" y="131.3">14 13</text>
<text x="41.3" y="131.3">12</text>
<text x="43.5" y="131.3">11</text>
<text x="45.7" y="131.3">9</text>
<text x="47.2" y="131.3">7</text>
<text x="48.6" y="131.3">4</text>
<text x="50" y="131.3">3</text>
<text x="51.5" y="131.3">2</text>
<text x="136.2" y="128.6">18</text>
<text x="137.3" y="127.7">I2C_ST</text>
<text x="138.4" y="128.6">16</text>
<text x="140.6" y="128.6">13</text>
<text x="142.8" y="127.7">10 3</text>
<text x="142.8" y="128.6">12 11</text>
<text x="126.2" y="137.4">17</text>
<text x="128.4" y="137.4">13</text>
<text x="129.1" y="135">3</text>
<text x="153.7" y="135.6">I2S_ST</text>
<text x="126.2" y="139.8">17</text>
<text x="126.2" y="142.3">17</text>
<text x="128.4" y="139.8">13</text>
<text x="128.4" y="142.3">13</text>
<text x="162.8" y="142.9">I2S_ST</text>
<text x="162.8" y="138">I2S_ST</text>
<text x="162.8" y="140.4">I2S_ST</text>
<text x="256.9" y="143.5">9</text>
<text x="256.9" y="139.8">9</text>
<text x="126.2" y="144.7">17</text>
<text x="128.4" y="144.7">13</text>
<text x="162.8" y="145.3">I2S_ST</text>
<text x="256.9" y="147.1">9</text>
<text x="256.9" y="150.7">9</text>
<text x="325.4" y="154.4">14 18</text>
<text x="256.3" y="168.9">10</text>
<text x="256.3" y="172.6">6</text>
<text x="257.7" y="172.6">9</text>
<text x="259.2" y="172.6">11</text>
<text x="256.3" y="176.2">10</text>
<text x="366.5" y="179.9">10</text>
<text x="368.7" y="179.9">18</text>
<text x="43.4" y="190.8">18 9</text>
<text x="72.5" y="191.8">L61_RCVR_CONN_DP</text>
<text x="114.9" y="191.8">L61_RCVR_CONN_DP</text>
<text x="156.8" y="190.8">9</text>
<text x="158.3" y="190.8">18</text>
<text x="142.7" y="213.2">10</text>
<text x="144.9" y="213.2">9</text>
<text x="114.6" y="232.6">9</text>
<text x="224.7" y="232.6">10</text>
<text x="226.9" y="232.6">18</text>
<text x="238.2" y="233.2">9</text>
<text x="341.1" y="233.2">14</text>
<text x="114.6" y="245.9">9</text>
<text x="238.3" y="246.5">9</text>
</g>
</svg>
